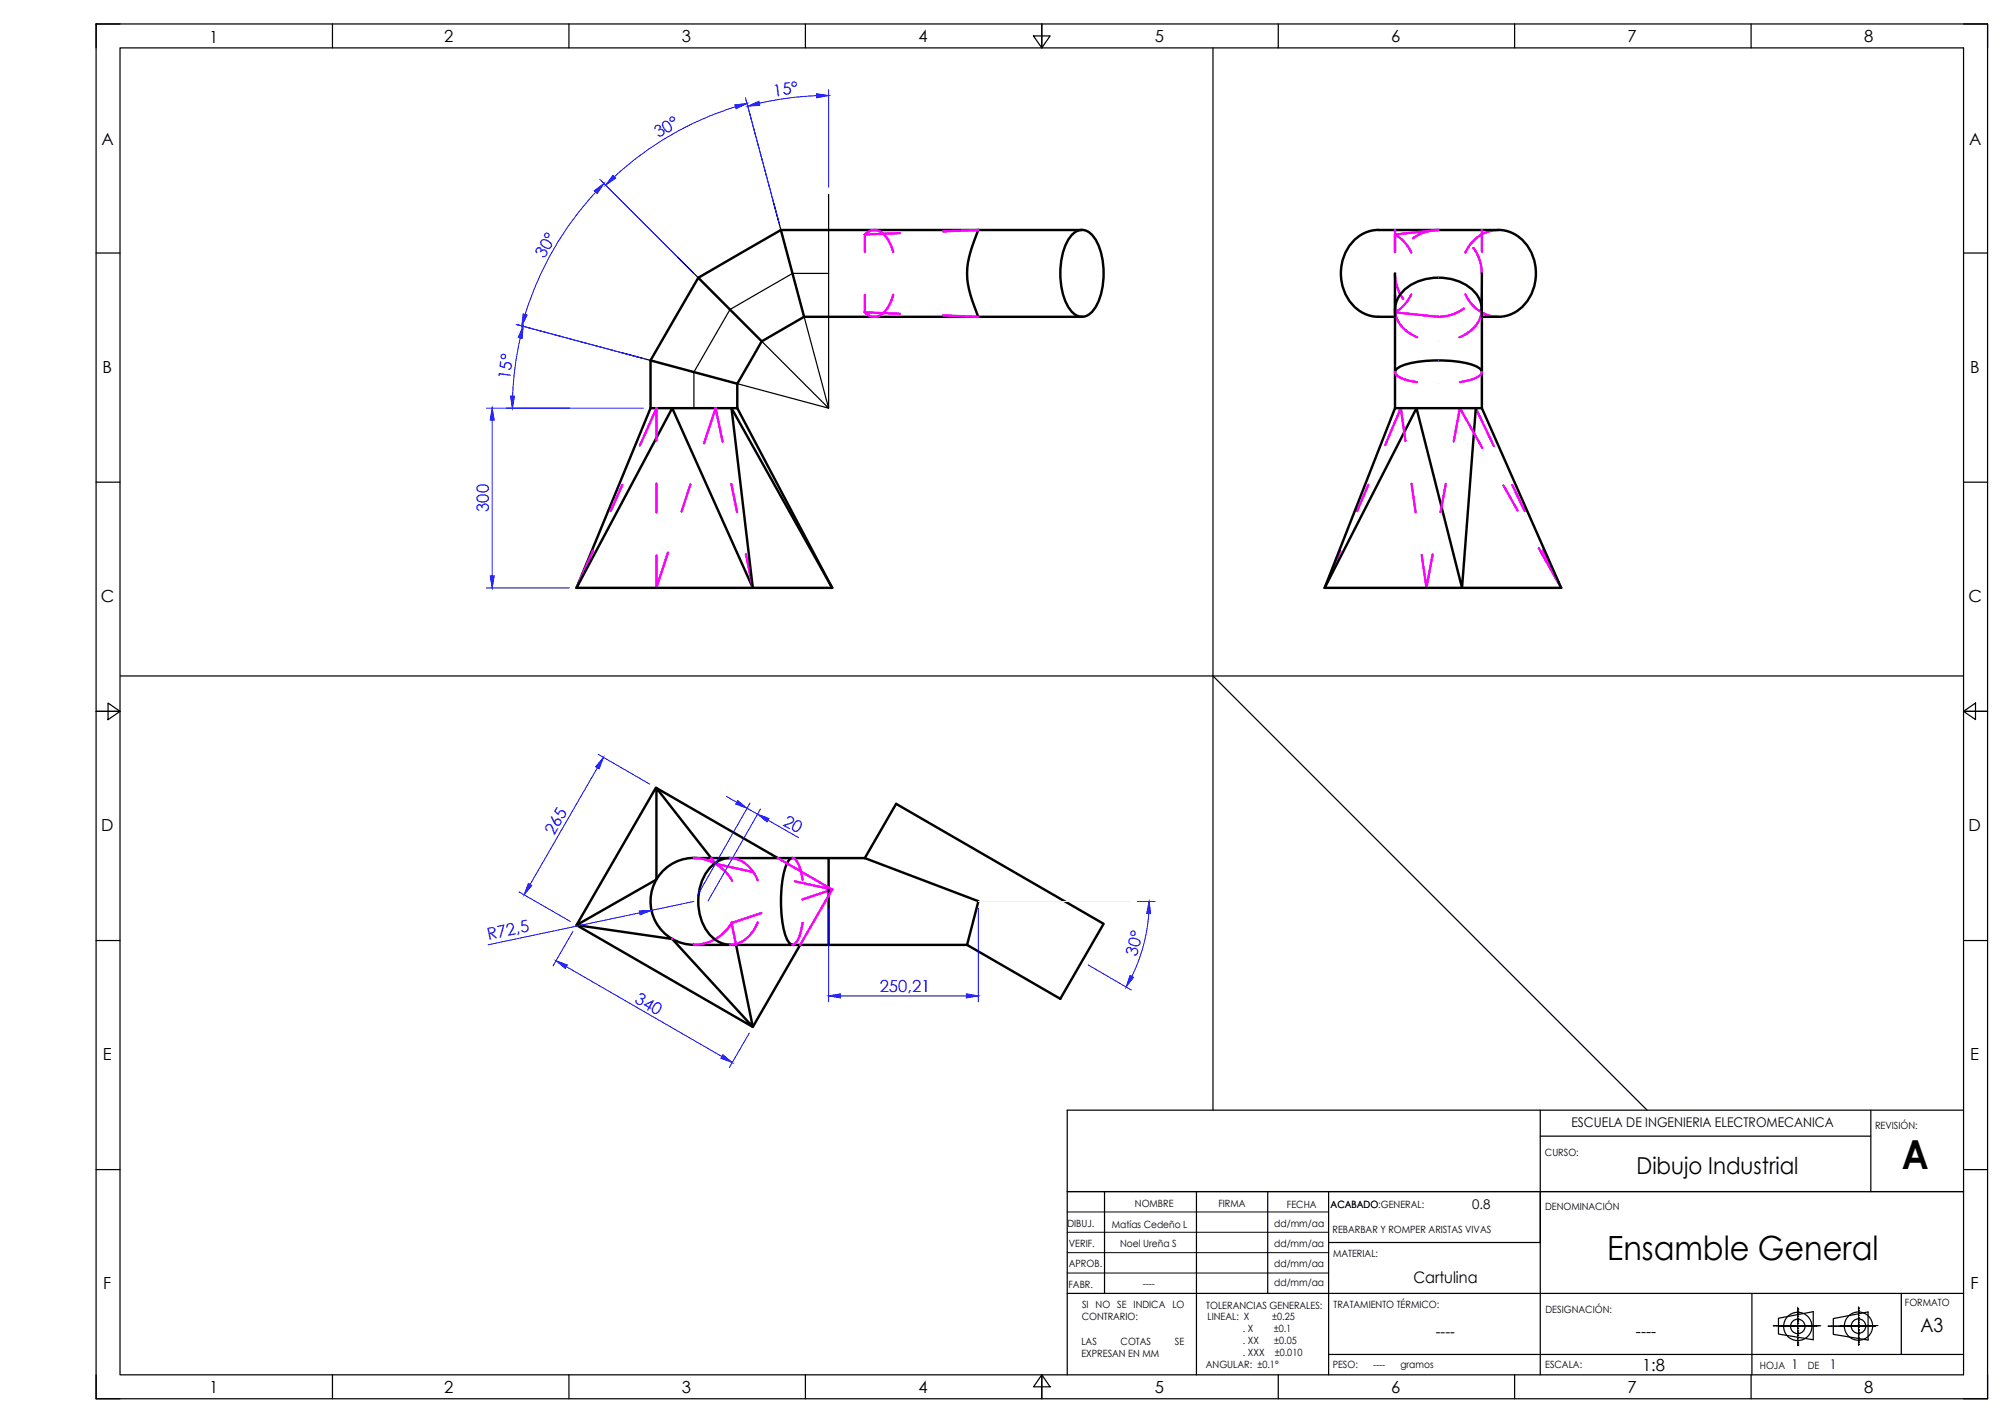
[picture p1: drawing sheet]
<svg xmlns="http://www.w3.org/2000/svg" width="420mm" height="297mm" viewBox="0 0 420 297" stroke-linecap="round" stroke-linejoin="round" font-family="sans-serif">
<!-- layer: 0 -->
<path d="M253.3 10v131.1h-228.2M141.5 53.6l31.5 31.6-43.1-11.6M173 40.6v44.6l-11.5-43.1M173 57.1h-7.5l-13.1 7.5-7.5 13.1v7.5M137.1 85.2h16.9M253.3 141.1l90.6 90.6M410 141.1h-156.7v90.6" fill="none" stroke="#000" stroke-width=".25"/>
<!-- layer: CONT VISIBLE -->
<g fill="none" stroke="#000" stroke-width=".51">
<path d="M145.8 58l13.3 13.3M163.1 48l-17.3 10-10 17.2M163.1 48h62.8M163.1 48l4.8 18.1M204.3 48a23.6 23.6 0 0 0-2.3 9.1 18.1 18.1 0 0 0 1.4 6.8l.9 2.2M224 48.8a2.71 2.71 0 0 1 4.4 .7 15.2 15.2 0 0 1 1.3 12.5 5.8 5.8 0 0 1-3.1 4 3.3 3.3 0 0 1-3.6-2.1 15.9 15.9 0 0 1 0-13.7zM287.8 48h25.1M287.9 48a8.5 8.5 0 0 0-7.9 9.1 8.5 8.5 0 0 0 7.9 9h3.4M291.3 57.1v28.1M309.5 57.1v9M312.9 48a8.5 8.5 0 0 1 7.8 9.1 8.5 8.5 0 0 1-7.8 9h-3.4M135.8 75.2v10"/>
<path d="M135.8 75.2l18.2 4.9M167.9 66.1l-8.8 5.2-5.1 8.8M167.9 66.1h58M291.3 64.6a6.6 6.6 0 0 1 4.5-5.7 11 11 0 0 1 12.4 2.3 5.3 5.3 0 0 1 1.2 3.4M291.3 77.7a2.16 2.16 0 0 1 1.8-1.5 27.4 27.4 0 0 1 14.6 0 2.16 2.16 0 0 1 1.7 1.5M309.5 66.1v19.1M135.8 85.2h18.2M135.8 85.2l-15.4 37.5M154 80.1v5.1M154 85.2l19.8 37.5M291.3 85.2h18.2M291.3 85.2l-14.7 37.5"/>
<path d="M308.2 85.2l-2.9 37.5-9.5-37.5-19.2 37.5M309.5 85.2l16.5 37.5h-49.4M120.4 122.7l20-37.5 16.8 37.5-4.4-37.5 21 37.5M120.4 122.7h53.4M144.9 179.1h35.7M145.6 179.1a9.1 9.1 0 0 0-9.7 8.7 9.1 9.1 0 0 0 9 9.4h57.1M148.5 179.1l-11.4-14.6v19.1l-16.7 9.5 20 2.9 16.8 18.4-3.5-17.2M152.5 179.1a6.6 6.6 0 0 0-5.8 4.5 11 11 0 0 0 2.4 12.4 5.3 5.3 0 0 0 3.4 1.2M162.4 179.1l-25.4-14.7-16.6 28.7 36.8 21.3 9.9-17.2M165.5 179.1a2.16 2.16 0 0 0-1.4 1.7 27.4 27.4 0 0 0 0 14.6 2.16 2.16 0 0 0 1.4 1.8M173 179.1v18.1M180.6 179.1l6.5-11.3 43.4 25-9.1 15.7-19.4-11.3"/>
<path d="M180.6 179.1l23.7 9M204.3 188.2l-2.3 9"/>
</g>
<!-- layer: Contorno Oculto -->
<g fill="none" stroke="#f0f" stroke-width=".51">
<path d="M180.6 48.9a2.72 2.72 0 0 1 4.5 .6l.9 1.7 .5 1.4M180.6 48.9v3.7M187.9 48.7l-7.3 .2M204.3 48l-7.4 .3M291.3 57.1v.4a9.3 9.3 0 0 0 1.7 4.9M291.3 48v4.6M295 49.7l.6-.3a9.1 9.1 0 0 1 4.8-1.4l-9.1 .9 1.8 1.5 1 1.2 .6 1.1M307.7 51.8l.3 .3a9.2 9.2 0 0 1 1.4 5M309.5 48v4.6M312.9 48a7.8 7.8 0 0 0-6.9 4.7M180.6 61.6v3.6M180.6 65.2l7.3 .3"/>
<path d="M186.5 61.5a6.5 6.5 0 0 1-3 4.5l-.4 .1a2.64 2.64 0 0 1-2.5-.9M196.9 65.8l7.4 .3M291.3 64.6a6.7 6.7 0 0 0 4.7 5.8M291.3 77.7a2.96 2.96 0 0 0 2.5 1.6l2.1 .5M291.3 61.6v4.5M294.7 61.4l-1.1 1.8a7.5 7.5 0 0 1-2.3 2l9.1 .9M305.7 64.4a9.1 9.1 0 0 1-5.3 1.7M306 61.4a7.8 7.8 0 0 0 6.9 4.7M309.4 64.6a6.6 6.6 0 0 1-4.6 5.8M309.4 77.7a2.96 2.96 0 0 1-2.5 1.6l-2 .5M309.5 61.6v4.5M137.1 92v-6.8l-3.5 7.8"/>
<path d="M150.9 92.2l-1.5-7-2.4 7.3M293.5 92.1l-1-6.9-3.2 7.7M303.6 92.1l1.3-6.9 4.6 8.3M308.2 85.2l3.8 7.9M123.9 114.9l-3.5 7.8M130 101.2l-2.5 5.5M137.1 101v6M139.5 115.3l-2.4 7.4v-6.7M144.2 101.1l-1.9 5.7M152.7 101l1.2 5.9M155.8 115.7l1.4 7M279.9 115l-3.3 7.7"/>
<path d="M285.7 101.2l-2.3 5.5M294.8 101l.8 5.9M299.2 115.7l-1.3 7-1-6.9M301.9 101l-1.1 5.9M314 101.3l2.9 5.3M315.8 101.2l2.6 5.5M321.3 114.4l4.7 8.3-3.8-7.9M144.9 179.1a9.1 9.1 0 0 1 8 4.7M148.5 179.1l.9 1.2 7.8 1.7M152.4 179.1a6.7 6.7 0 0 1 5.8 4.7M162.4 179.1l11.4 6.6-6.7 11.5M165.5 179.1a2.96 2.96 0 0 1 1.7 2.5l.4 2.1"/>
<path d="M140.4 196h.1M152.9 192.5a9 9 0 0 1-8 4.7M158.2 192.6a6.7 6.7 0 0 1-5.8 4.6M159 190.6l-6.2 2.1 .9 4.5M166 184l7.8 1.7-6.3 2.1M167.6 192.6a7.6 7.6 0 0 1-1.7 4.4l-.4 .2"/>
</g>
<!-- layer: PROCEDIMIENTO 3 -->
<path d="M300.4 58h.1M300.4 75.2h.1M300.4 71.2h.1M300.4 80.1h.1M149.6 179.9l-.3 .3" fill="none" stroke="#0ff" stroke-width=".21"/>
<!-- layer: ACOTADO -->
<g fill="none" stroke="#00f" stroke-width=".21">
<path d="M170.5 20l-5.4 .4-6.5 1.1M173 18.7v20.4M125.2 37.4l19.6 19.5M153.6 22.3a65.8 65.8 0 0 0-25.3 14.6M155.7 20.4l7 26.2M124.4 40.1a66.3 66.3 0 0 0-14.7 25.5M107.8 67.7l26.6 7.2-26.4-7.1M108.6 70.5l-1 5.5-.6 6.7M101.5 85.2h32.8M102.8 87.7v32.5M101.5 122.7h17.4M124.9 157.5l10.8 6.2"/>
<path d="M124.8 160.3l-14.1 24.3M151.7 166.3l2.2 1.2M156 168.7l2.2 1.3M156.6 167.6l-10.9 19.3M158.8 168.9l-11 19.2M160.4 171.2l6.4 3.7M108.4 186.2l10.7 6.1M119.7 194.4l-4.2 7.2M133.6 190.5l-31.7 6.7M144.9 188.2l-8.9 1.8M173 189.6v19.5M204.3 189.6v19.5"/>
<path d="M237.5 188.2h3.7M239.9 190.7a35.5 35.5 0 0 1-3.5 13.1M118.3 201.8l32.4 18.7M156.5 215.7l-4.2 7.2M175.5 207.9h26.3M227.2 201.4l9 5.3"/>
</g>
<g fill="#00f" stroke="#00f" stroke-width=".21">
<path d="M102.4 120.2h.8l-.4 2.5z"/>
<path d="M102.8 85.2l.4 2.5h-.8z"/>
<path d="M201.8 207.5l2.5 .4-2.5 .4z"/>
<path d="M173 207.9l2.5-.4v.8z"/>
<path d="M116.1 200.5l2.4 .9-.4 .7z"/>
<path d="M151 220.2l1.9 1.6-2.4-.9z"/>
<path d="M110.3 184.4l.8 .4-1.6 2z"/>
<path d="M126 158.1l-.9 2.4-.7-.5z"/>
<path d="M154.1 167.1l1.9 1.6-2.4-.9z"/>
<path d="M158.2 170l2.4 .8-.4 .8z"/>
<path d="M133.5 190.1l2.5-.1-2.3 1z"/>
<path d="M109.2 68.1l-.1 2.5-.9-.2z"/>
<path d="M106.6 82.7h.8l-.4 2.5z"/>
<path d="M124.1 39.8l2-1.5-1.4 2.1z"/>
<path d="M109.3 65.5l.8 .3-1.1 2.2z"/>
<path d="M153.5 21.9l2.5-.3-2.3 1.1z"/>
<path d="M128 36.6l.6 .6-2.1 1.4z"/>
<path d="M170.5 19.6l2.5 .3-2.5 .5z"/>
<path d="M156.1 22.2l2.4-1 .2 .8z"/>
<path d="M236 203.6l.7 .4-1.5 2z"/>
<path d="M240 188.2l.3 2.5h-.8z"/>
</g>
<path d="M204.3 188.2h31.7" fill="none" stroke="#ff0" stroke-width=".21"/>
<!-- layer: FORMATO PAPEL -->
<g fill="none" stroke="#000" stroke-width=".25">
<path d="M20.1 5h395v287h-395zM20.1 5v5M20.1 5h5M25.1 10h384.9v277h-384.9zM69.4 5v5M118.8 5v5M168.2 5v5M215.8 7.5h3.5l-1.7 2.5zM217.6 5v5M266.9 5v5M316.3 5v5M365.7 5v5"/>
<path d="M410 5h5.1v5M20.1 52.8h5M410 52.8h5.1M20.1 100.7h5M410 100.7h5.1M20.1 148.5h5M22.6 146.8l2.5 1.7-2.5 1.7zM410 148.5l2.5-1.7v3.4zM410 148.5h5.1M20.1 196.3h5M410 196.3h5.1M321.6 237.2h69.1"/>
<path d="M321.6 231.7v55.3M390.7 231.7v17M410 231.7h-187.1v55.3M20.1 244.1h5M222.9 248.7h187.1M230.7 248.7v21.3M249.9 248.7v38.3M264.7 248.7v21.3M277.5 248.7v38.3M321.6 248.7v10.7h-44M410 244.1h5.1M222.9 270h187.1"/>
<path d="M365.8 270v17M371.4 275.2l7.3-1.4v5.9l-7.3-1.2zM382.8 275.2l7.3-1.3v5.8l-7.3-1.2zM397 270v12.7M20.1 287v5h5M69.4 287v5M118.8 287v5M168.2 287v5M217.6 287l1.7 2.5h-3.5zM217.6 287v5M266.9 287v5M277.5 282.7h132.5"/>
<path d="M316.3 287v5M365.7 287v5M415.1 287v5h-5.1"/>
<circle cx="375.4" cy="276.9" r="2.95"/>
<circle cx="375.4" cy="276.9" r="1.51"/>
<circle cx="388.1" cy="276.8" r="2.95"/>
<circle cx="388.1" cy="276.8" r="1.51"/>
</g>
<g fill="none" stroke="#000" stroke-width=".21">
<path d="M222.9 257.2h54.6M222.9 253h54.6M222.9 261.5h54.6M222.9 265.7h54.6M370.3 276.7h.2M370.4 276.7h.1M370.5 276.7h.1M370.5 276.7h.3M370.8 276.7h.1M370.9 276.7h.1M371 276.7h.1M371 276.7h.6"/>
<path d="M371.3 276.9h.2M371.4 276.7h.1M371.5 276.9h.1M371.5 276.7h.1M371.6 276.9h.1M371.6 276.7h.3M371.9 276.7h.1M371.9 276.9h-.2M372 276.9h.1M372 276.7h.1M372.1 276.7h.1M372.1 276.7h.3"/>
<path d="M372.1 276.9h.1M372.2 276.9h.2M372.4 276.7h.1M372.5 276.7h.1M372.5 276.9h.5M372.5 276.9h.1M372.6 276.7h.1M372.6 276.7h.3M372.6 276.9h.1M372.9 276.7h.1M373 276.7h.1M373 276.9h.1"/>
<path d="M373 276.9h.2M373.1 276.7h.8M373.1 276.9h.1M373.2 276.9h.1M373.4 276.7h.1M373.5 276.8l-.3 .1M373.5 276.8h.1M373.5 276.7h.1M373.5 276.8h.2M373.6 276.8h.1M373.7 276.8h.1M373.7 276.8h.3"/>
<path d="M373.9 276.7h.1M374 276.7h.1M374 276.8h.1M374.1 276.8h.1M374.1 276.7h.1M374.1 276.7h.3M374.2 276.8h.1M374.2 276.8h.3M374.4 276.7h.1M374.4 276.7h.2M374.5 276.8h.1M374.5 276.7h.1"/>
<path d="M374.6 276.8h.1M374.6 276.7h.1M374.6 276.7h.3M374.7 276.8h.1M374.7 276.8h.3M374.9 276.7h.1M374.9 276.7h.2M375 276.7h.1M375 276.8h.5M375.1 276.8h.1M375.1 276.7h.1M375.1 276.7h.3"/>
<path d="M375.4 276.7h.5M375.4 279.9v.3M375.4 279.9h.1M375.4 279.8h.1M375.4 279.7h.1M375.4 278.9v.8M375.4 279.3h.1M375.4 279.2h.1M375.4 278.8h.1M375.4 278.7h.1M375.4 278.4v.2M375.4 278.3h.1"/>
<path d="M375.4 278.2h.1M375.4 277.9v.3M375.4 277.9h.1M375.4 277.8h.1M375.4 277.7h.1M375.4 277.2v.5M375.4 277.3h.1M375.4 277.2h.1M375.4 276.9v.3M375.4 276.8h.1M375.4 276.7h.1M375.4 276.3v.6"/>
<path d="M375.4 276.3h.1M375.4 276.2h.1M375.4 276.1h.1M375.4 275.9v.2M375.4 275.8h.1M375.4 275.7h.1M375.4 275.4v.2M375.4 275.3h.1M375.4 275.2h.1M375.4 274.9v.3M375.4 274.8h.1M375.4 274.7h.1"/>
<path d="M375.4 274.3v.5M375.4 274.3h.1M375.4 274.2h.1M375.4 274.1h.1M375.4 273.8v.3M375.4 273.8h.1M375.4 273.7h.1M375.4 273.6h.1M375.4 273.3v.3M375.4 273.3h.1M375.4 273.2h.1M375.4 273.1h.1"/>
<path d="M375.4 272.9v.2M375.4 273.2v.1M375.4 273.6v.2M375.4 274.1v.2M375.4 275.2v.1M375.4 275.7v.1M375.4 276.2v.1M375.4 277.7v.1M375.4 278.2v.1M375.4 278.7v.1M375.4 279.7v.2M375.5 276.7h.1"/>
<path d="M375.5 276.8h.1M375.6 276.7h.1M375.6 276.8h.1M375.7 276.8h.1M375.7 276.8h.3M376 276.7h.1M376 276.8h.1M376 276.8h.2M376.1 276.8h.1M376.1 276.7h.1M376.2 276.7h.2M376.2 276.8h.1"/>
<path d="M376.4 276.7h.1M376.5 276.7h.1M376.5 276.8h-.3M376.5 276.8h.1M376.5 276.8h.2M376.6 276.8h.1M376.6 276.7h.1M376.6 276.7h.3M376.7 276.8h.1M376.7 276.8h.3M376.9 276.7h.1M377 276.7h.1"/>
<path d="M377 276.8h.5M377.1 276.8h.1M377.1 276.7h.1M377.1 276.7h.3M377.2 276.8h.1M377.4 276.7h.6M377.5 276.7h.1M377.6 276.8h.1M377.6 276.7h.1M377.7 276.8h.1M378 276.7h.1M378 276.8h-.2"/>
<path d="M378.1 276.8h.1M378.1 276.7h.1M378.2 276.7h.1M378.2 276.7h.3M378.2 276.8h.1M378.2 276.8h.3M378.5 276.7h.1M378.5 276.8h.1M378.6 276.7h.1M378.6 276.8h.1M378.7 276.7h.1M378.7 276.7h.2"/>
<path d="M378.7 276.8h.1M378.7 276.8h.3M379 276.7h.1M379.1 276.7h.1M379.1 276.8h.1M379.2 276.7h.3l-.4 .1M379.2 276.8h.1M379.5 276.7h.5M379.5 276.7h.1M379.6 276.7h.1M380 276.7h.1M381.7 276.8h.3"/>
<path d="M381.8 276.8h.1M381.9 276.8h.1M382 276.8h.3M382.3 276.8h.1M382.4 276.8h.1M382.5 276.8h.1M382.5 276.8h.3M382.8 276.8h.1M382.9 276.8h.1M383 276.8h.2M383.3 276.8h.1M383.4 276.8h.1"/>
<path d="M383.5 276.8h.5M383.8 276.8h.1M383.9 276.8h.1M384.2 276.8h-.2h.3M384.2 276.8h.1M384.3 276.8h.4M384.3 276.8h.1M384.4 276.8h.1M384.5 276.8h.1M384.5 276.8h.3M384.7 276.8h.1M384.7 276.8h.3"/>
<path d="M384.8 276.8h.1M384.9 276.8h.1M384.9 276.8h.3M385 276.8h.1M385 276.8h.3M385.2 276.8h.1M385.2 276.8h.2M385.3 276.8h.1M385.4 276.8h.1M385.5 276.8h.1M385.5 276.8h.3M385.7 276.8h-.3"/>
<path d="M385.7 276.8h.1M385.7 276.8h.6M385.8 276.8h.1M385.9 276.8h.1M385.9 276.8h.3M386 276.8h.1M386.2 276.8h.3M386.3 276.8h.1M386.4 276.8h.1M386.4 276.8h.3M386.5 276.8h.1M386.5 276.8h.5"/>
<path d="M386.8 276.8h.1M386.9 276.8h.1M386.9 276.8h.3M387 276.8h.1M387 276.8h.3M387.2 276.8h.2M387.2 276.8h.1M387.3 276.8h.1M387.3 276.8h.2M387.4 276.8h.1M387.4 276.8h.3M387.5 276.8h.1"/>
<path d="M387.5 276.8h.3M387.7 276.8h.1M387.8 276.8h.1M387.8 276.8h.2M387.9 276.8h.1M387.9 276.8h.3M388 276.8h.1M388 276.8h.5M388.1 279.8v.2M388.1 279.7h.1M388.1 279.6h.1M388.1 279v.6"/>
<path d="M388.1 279.2h.1M388.1 279.1h.1M388.1 278.7v.3M388.1 278.7h.1M388.1 278.6h.1M388.1 278.5h.1M388.1 278.2v.3M388.1 278.2h.1M388.1 278.1h.1M388.1 278h.1M388.1 277.7v.3M388.1 277.7h.1"/>
<path d="M388.1 277.6h.1M388.1 277.5h.1M388.1 277v.5M388.1 277.1h.1M388.1 276.7v.3M388.1 276.7h.1M388.1 276.6h.1M388.1 276.5h.1M388.1 276.2v.3M388.1 276.2h.1M388.1 276.1h.1M388.1 276h.1"/>
<path d="M388.1 275.7v.3M388.1 275.7h.1M388.1 275.6h.1M388.1 275.5h.1M388.1 275.2v.3M388.1 275.2h.1M388.1 275.1h.1M388.1 275h.1M388.1 274.2v.8M388.1 274.6h.1M388.1 274.5h.1M388.1 274.1h.1"/>
<path d="M388.1 274h.1M388.1 273.7v.2M388.1 273.6h.1M388.1 273.5h.1M388.1 273.2v.3M388.1 273.2h.1M388.1 273.1h.1M388.1 273h.1M388.1 272.8v.2M388.1 273v.1M388.1 273.5v.1M388.1 274v.1"/>
<path d="M388.1 275v.2M388.1 275.5v.2M388.1 276v.1M388.1 276.5v.1M388.1 277.6v.1M388.1 278.1v.1M388.1 278.5v.2M388.1 279.6v.1M388.3 276.8h.1M388.4 276.8h.1M388.5 276.8h.1M388.6 276.8h.3"/>
<path d="M388.8 276.7l-.6 .1M388.8 276.7h.1M388.9 276.7h.1M388.9 276.8h.1M389 276.7h.1M389 276.8h.1M389 276.7h.3M389.1 276.8h.2M389.3 276.7h.1M389.4 276.7h.1M389.4 276.8h.1M389.5 276.7h.2"/>
<path d="M389.5 276.8h.1M389.6 276.8h.2M389.8 276.7h.1M389.8 276.8h.1M389.9 276.8h.1M389.9 276.7h.1M390 276.8h.1M390 276.8h.6M390.2 276.7h-.2M390.3 276.7h.5M390.3 276.7h.1M390.4 276.7h.1"/>
<path d="M390.4 276.8h.1M390.5 276.8h.1M390.6 276.8h.3M390.8 276.7h.1M390.8 276.7h.2M390.9 276.7h.1M390.9 276.8h.1M390.9 276.8h.2M391 276.7h.1M391 276.8h.1M391 276.7h.3M391.1 276.8h.1"/>
<path d="M391.1 276.8h.3M391.3 276.7h.1M391.3 276.7h.2M391.4 276.7h.1M391.4 276.8h.1M391.4 276.8h.2M391.5 276.7h.1M391.5 276.8h.1M391.8 276.7h-.3M391.8 276.7h.1M391.9 276.7h.1M392 276.7h.1"/>
<path d="M375.4 280.9h.1M375.4 280.8h.1M375.4 280.7h.1M375.4 280.4v.3M375.4 280.4h.1M375.4 280.3h.1M375.4 280.2h.1M375.4 280.2v.2M375.4 280.7v.2M388.1 280.7v.1M388.1 280.7h.1M388.1 280.6h.1"/>
<path d="M388.1 280.3v.2M388.1 280.2h.1M388.1 280.1h.1M388.1 280.1v.1M388.1 280.6v.1"/>
</g>
<text font-size="8.4" x="397.2" y="244">A</text>
<text font-size="7" x="335.6" y="263.1">Ensamble General</text>
<text font-size="4.9" x="341.8" y="245.1">Dibujo Industrial</text>
<text font-size="4.1" x="401" y="278">A3</text>
<g font-size="3.5">
<text x="43.7" y="8.9">1</text>
<text x="92.8" y="8.8">2</text>
<text x="142.4" y="8.8">3</text>
<text x="191.8" y="8.8">4</text>
<text x="241.2" y="8.7">5</text>
<text x="290.5" y="8.8">6</text>
<text x="339.8" y="8.7">7</text>
<text x="389.3" y="8.8">8</text>
<text x="21.2" y="30.2">A</text>
<text x="411.2" y="30.2">A</text>
<text x="21.4" y="77.8">B</text>
<text x="411.4" y="77.8">B</text>
<text x="21.1" y="125.7">C</text>
<text x="411.1" y="125.7">C</text>
<text x="21.1" y="173.5">D</text>
<text x="411.1" y="173.5">D</text>
<text x="21.4" y="221.3">E</text>
<text x="411.4" y="221.3">E</text>
<text x="21.5" y="269.1">F</text>
<text x="411.5" y="269.1">F</text>
<text x="341.6" y="279.2">----</text>
<text x="342.9" y="286.3">1:8</text>
<text x="43.7" y="290.9">1</text>
<text x="92.8" y="290.8">2</text>
<text x="142.4" y="290.8">3</text>
<text x="191.8" y="290.8">4</text>
<text x="241.2" y="290.7">5</text>
<text x="290.5" y="290.8">6</text>
<text x="339.8" y="290.7">7</text>
<text x="389.3" y="290.8">8</text>
</g>
<g font-size="3.5" fill="#00f">
<text x="161.6" y="20.2" transform="rotate(-7 161.6 20.2)">15°</text>
<text x="137.5" y="28.9" transform="rotate(-30 137.5 28.9)">30°</text>
<text x="113.7" y="54" transform="rotate(-60 113.7 54)">30°</text>
<text x="106.5" y="79.3" transform="rotate(-83 106.5 79.3)">15°</text>
<text x="102.1" y="106.9" transform="rotate(-90 102.1 106.9)">300</text>
<text x="163.3" y="172.1" transform="rotate(30 163.3 172.1)">20</text>
<text x="115.7" y="174.6" transform="rotate(-60 115.7 174.6)">265</text>
<text x="102" y="196.3" transform="rotate(-12 102 196.3)">R72,5</text>
<text x="237.4" y="199.8" transform="rotate(-75 237.4 199.8)">30°</text>
<text x="132.3" y="209.1" transform="rotate(30 132.3 209.1)">340</text>
<text x="183.7" y="207">250,21</text>
</g>
<g font-size="3.3">
<text x="295.1" y="267.8">Cartulina</text>
<text x="299.8" y="279.1">----</text>
</g>
<g font-size="2.8">
<text x="328.1" y="235.3">ESCUELA DE INGENIERIA ELECTROMECANICA</text>
<text x="307.4" y="252.3">0.8</text>
<text x="374.1" y="285.7">1</text>
<text x="382.1" y="285.8">1</text>
</g>
<g font-size="2.1">
<text x="391.6" y="235.7">REVISIÓN:</text>
<text x="322.6" y="241.2">CURSO:</text>
<text x="254.4" y="251.9">FIRMA</text>
<text x="222.9" y="256.1">DIBUJ.</text>
<text x="232.2" y="256.3">Matías Cedeño L</text>
<text x="237" y="252">NOMBRE</text>
<text x="266.1" y="256.1">dd/mm/aa</text>
<text x="268.8" y="252.1">FECHA</text>
<text x="277.9" y="252.1">ACABADO:</text>
<text x="277.9" y="252.1">ACABADO GENERAL:</text>
<text x="278.3" y="257.4">REBARBAR Y ROMPER ARISTAS VIVAS</text>
<text x="322.6" y="252.7">DENOMINACIÓN</text>
<text x="223.2" y="260.3">VERIF.</text>
<text x="233.9" y="260.4">Noel Ureña S</text>
<text x="266.1" y="260.3">dd/mm/aa</text>
<text x="278.4" y="262.3">MATERIAL:</text>
<text x="223.1" y="268.8">FABR.</text>
<text x="223.2" y="264.5">APROB.</text>
<text x="238.6" y="268.6">----</text>
<text x="266.1" y="264.6">dd/mm/aa</text>
<text x="266.1" y="268.5">dd/mm/aa</text>
<text x="225.9" y="275.6">CONTRARIO:</text>
<text x="226" y="273.1">SI NO</text>
<text x="233.3" y="273.1">SE INDICA LO</text>
<text x="251.9" y="273.1">TOLERANCIAS GENERALES:</text>
<text x="252.2" y="275.5">LINEAL: X</text>
<text x="265.7" y="275.5">±0.25</text>
<text x="278.5" y="273">TRATAMIENTO TÉRMICO:</text>
<text x="322.7" y="274.1">DESIGNACIÓN:</text>
<text x="397.8" y="272.5">FORMATO</text>
<text x="225.8" y="280.7">LAS</text>
<text x="234" y="280.7">COTAS</text>
<text x="245.4" y="280.7">SE</text>
<text x="259.5" y="278.1">. X</text>
<text x="259.5" y="280.6">. XX</text>
<text x="266" y="278.1">±0.1</text>
<text x="266.1" y="280.6">±0.05</text>
<text x="225.8" y="283.2">EXPRESAN EN MM</text>
<text x="251.8" y="285.6">ANGULAR: ±0.1°</text>
<text x="259.5" y="283.1">. XXX</text>
<text x="266.2" y="283.1">±0.010</text>
<text x="278.3" y="285.6">PESO:</text>
<text x="286.7" y="285.6">----</text>
<text x="292.4" y="285.6">gramos</text>
<text x="322.7" y="285.6">ESCALA:</text>
<text x="367.5" y="285.8">HOJA</text>
<text x="377.5" y="285.8">DE</text>
</g>
</svg>
